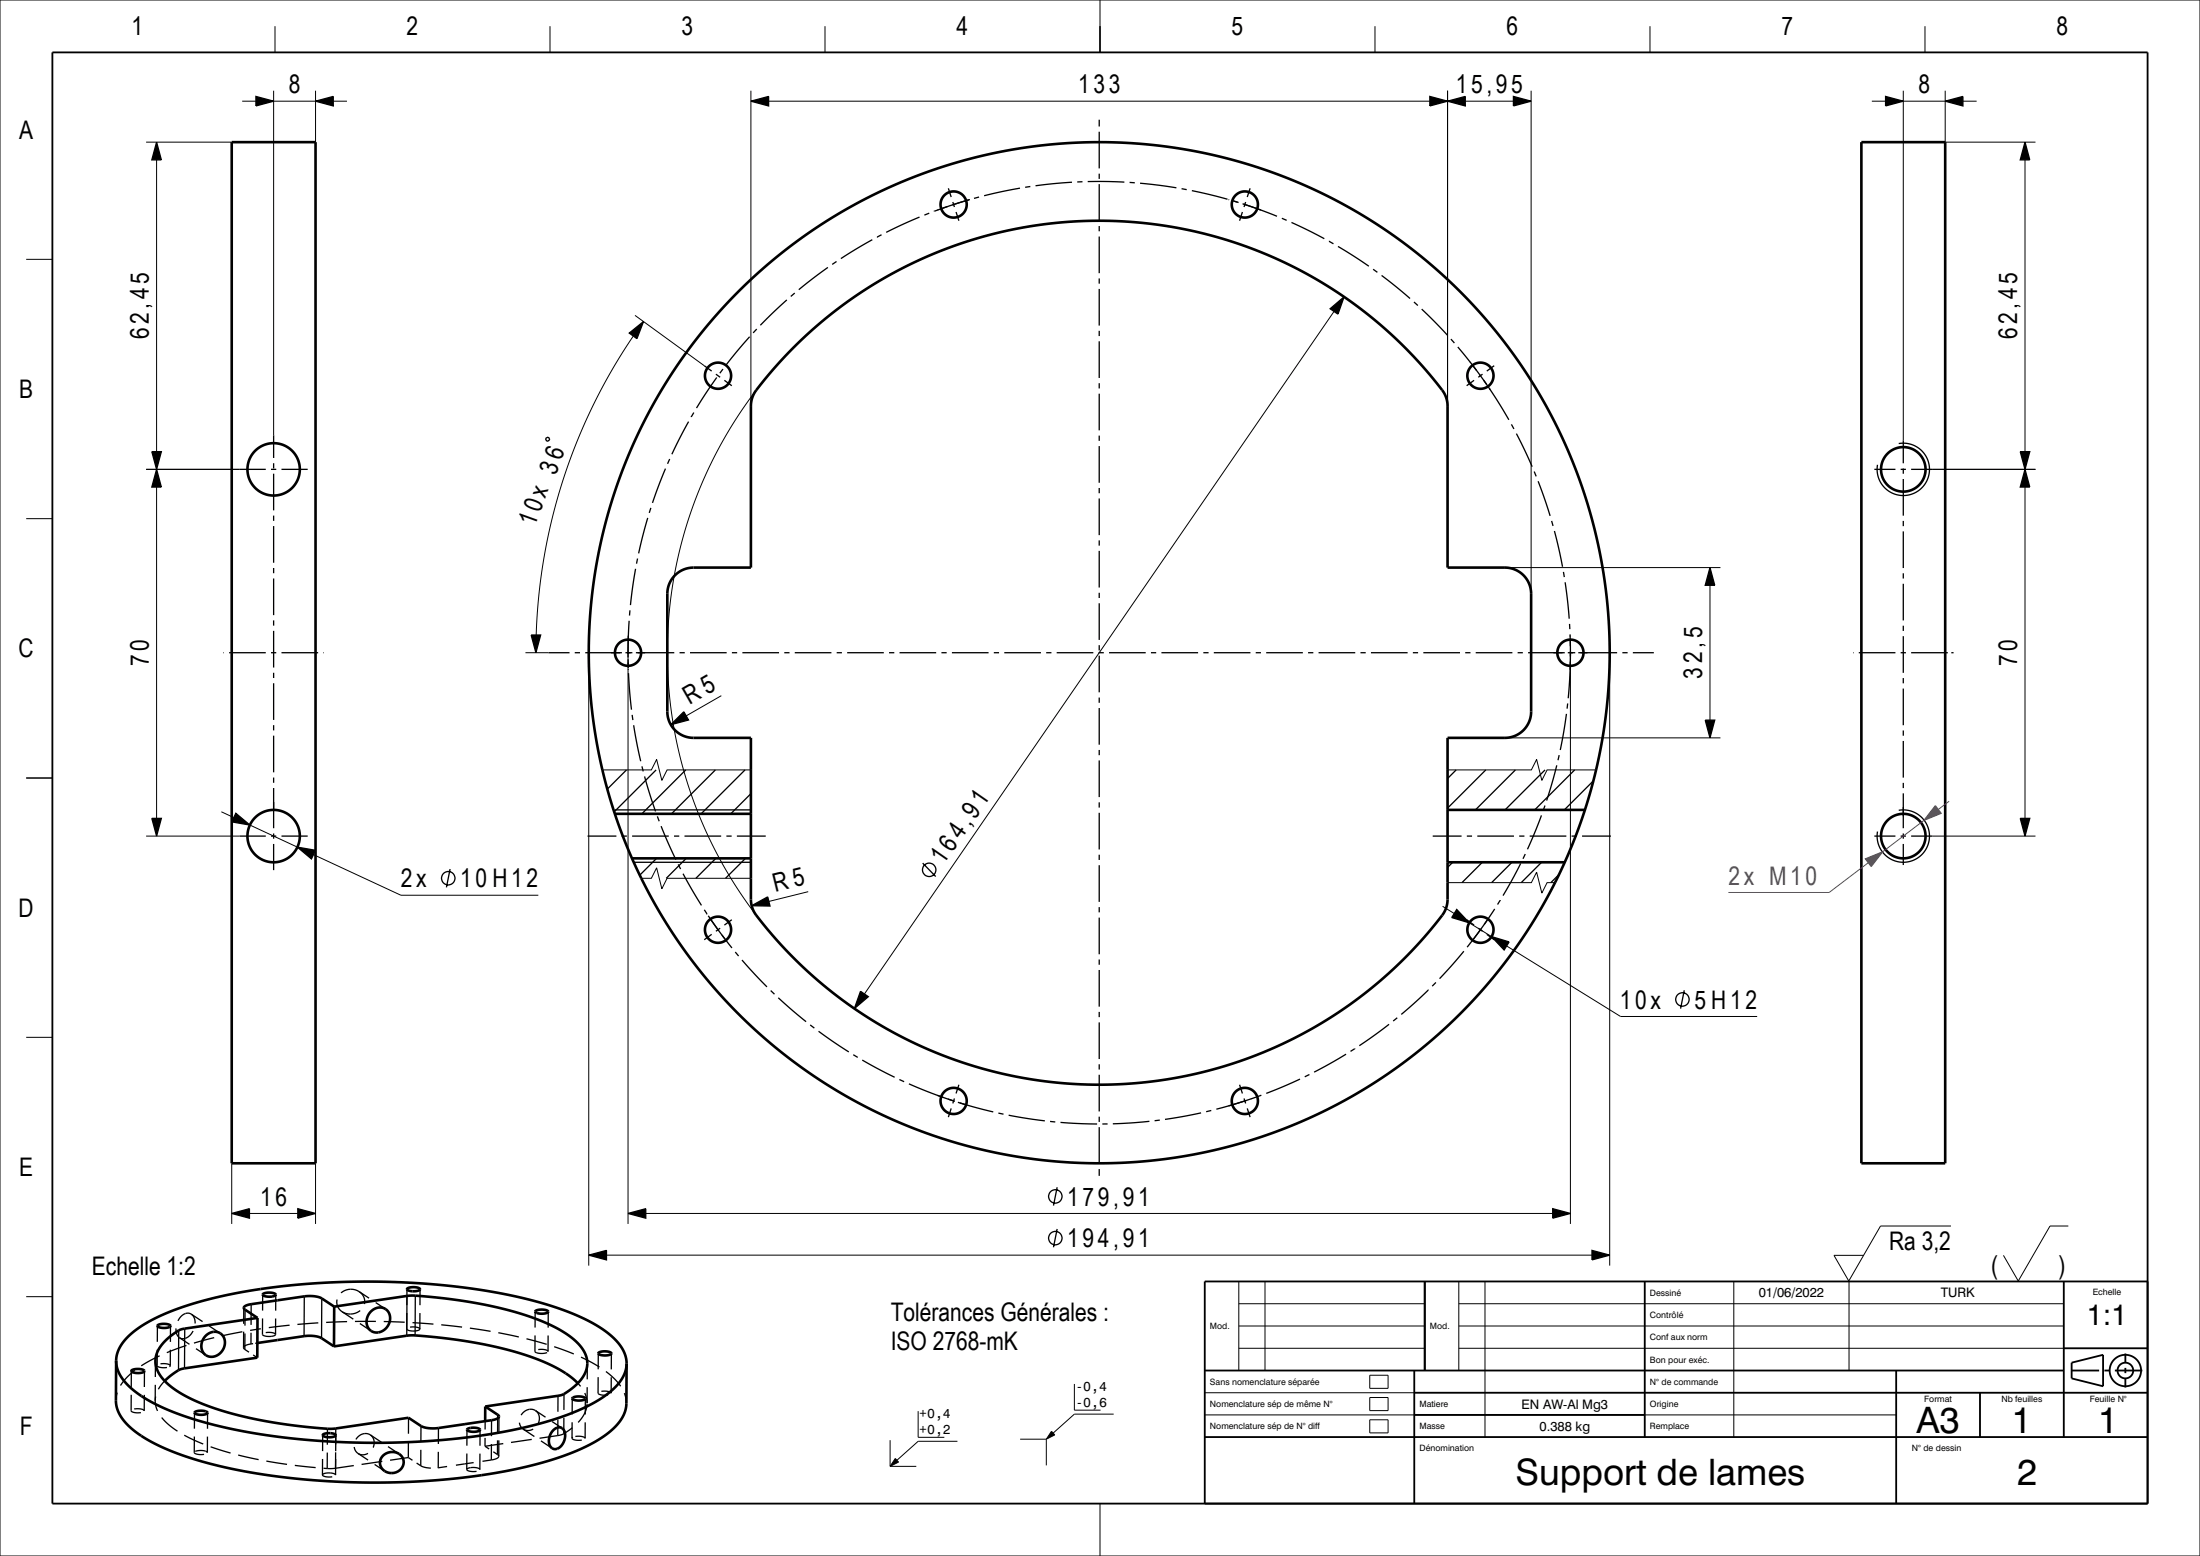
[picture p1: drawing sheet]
<svg xmlns="http://www.w3.org/2000/svg" width="420mm" height="297mm" viewBox="0 0 420 297" stroke-linecap="round" stroke-linejoin="round" font-family="sans-serif">
<g fill="#000">
<path d="M143.4 19.3l3.3-.9v1.8z" fill-rule="evenodd"/>
<path d="M276.4 19.3l3.3-.9v1.8z" fill-rule="evenodd"/>
<path d="M273 18.4l3.4 .9-3.4 .9z" fill-rule="evenodd"/>
<path d="M288.9 18.4l3.4 .9-3.4 .9z" fill-rule="evenodd"/>
<path d="M253.9 58.9l2.7-2.2-1.2 3.3z" fill-rule="evenodd"/>
<path d="M120.1 63.6l2.8-2.2-1.3 3.2z" fill-rule="evenodd"/>
<path d="M326.5 108.3l.9 3.4h-1.9z" fill-rule="evenodd"/>
<path d="M101.4 121.2h1.8l-.9 3.4z" fill-rule="evenodd"/>
<path d="M128.1 138.3l2.4-2.4 .9 1.5z" fill-rule="evenodd"/>
<path d="M325.5 137.5h1.9l-.9 3.3z" fill-rule="evenodd"/>
<path d="M143.5 172.9l3.1-1.7 .4 1.7z" fill-rule="evenodd"/>
<path d="M278.1 173.6l2.4 2.5-3.3-1z" fill-rule="evenodd"/>
<path d="M284.8 178.8l3.3 1-.9 1.5z" fill-rule="evenodd"/>
<path d="M164.3 189.2l1.5 1-2.7 2.3z" fill-rule="evenodd"/>
<path d="M112.4 239.6l3.4-.9v1.8z" fill-rule="evenodd"/>
<path d="M119.9 231.6l3.4-.9v1.8z" fill-rule="evenodd"/>
<path d="M296.4 230.7l3.4 .9-3.4 .9z" fill-rule="evenodd"/>
<path d="M303.9 238.7l3.4 .9-3.4 .9z" fill-rule="evenodd"/>
<path d="M170.9 278.4l.6 .7-1.6 .8z" fill-rule="evenodd"/>
<path d="M200.7 273.2l.7 .7-1.6 .8z" fill-rule="evenodd"/>
</g>
<g fill="none" stroke="#000" stroke-width=".25">
<path d="M143.4 19.3l3.3-.9v1.8zM273 18.4l3.4 .9-3.4 .9zM276.4 19.3l3.3-.9v1.8zM288.9 18.4l3.4 .9-3.4 .9zM180.9 39.4l-1 .4M181.1 35.9l.5 1.7M181.9 38.6l.3 .9M185 38.1l-6.7 2.2M185.2 38.1l-3.4 1M186.9 37.6l-1 .3M194.7 35.9l-6.8 1.5M196.7 35.6l-1 .2"/>
<path d="M204.7 34.8l-7 .7M206.7 34.7h-1M207.7 34.7l7 .1M209.9 22.8v1.3M209.9 25.1v7M209.9 33.1v1M209.9 35.1v7M215.6 34.8l1 .1M217.6 35l7 .8M225.6 36l1 .2M227.5 36.4l6.8 1.6M234.5 38.1h.2"/>
<path d="M235.3 38.3l1 .3M235.5 38.4l1 .3M237.2 38.9l6.6 2.4M237.4 39l3.3 1.1M237.8 38.6l-.3 .9M238.7 35.9l-.6 1.7M150.2 57.2l-5 4.9M151.7 55.9l-.7 .7M158.1 51l-5.6 4.3M159.7 49.9l-.8 .6M166.5 45.8l-6 3.6M168.3 44.8l-.9 .5"/>
<path d="M175.5 41.4l-6.3 3M177.4 40.7l-.9 .4M179.1 40.1h-.1M182.5 40.5l.6 1.6M209.9 43.1v1M209.9 45.1v7M209.9 53.1v1M209.9 55.1v7M237.2 40.5l-.6 1.6M244.7 41.7l.9 .4M246.6 42.5l6.2 3.1M253.7 46l.9 .5"/>
<path d="M253.9 58.9l2.7-2.2-1.2 3.3zM255.4 47l5.9 3.8M262.1 51.4l.9 .6M263.8 52.6l5.4 4.4M269.9 57.6l.8 .7M271.4 59l4.9 5M120.1 63.6l2.8-2.2-1.3 3.2zM132.5 78.7l-.5 .9M134.5 69.8l1.4 1M136.7 71.4l.8 .6M136.8 72.1l-3.8 5.8M138 70.4l-.6 .8"/>
<path d="M138.3 72.6l1.4 1M143.1 64.3l-4.5 5.3M144.5 62.8l-.7 .7M209.9 63.1v1M209.9 65.1v7M209.9 73.1v1M209.9 75.1v7M277 64.7l.7 .8M278.3 66.2l4.3 5.5M280.7 69.1v.1M281.3 69.9l.6 .8M281.4 72.6l-1.4 1"/>
<path d="M282.5 71.5l2 2.9M283 71.4l-.8 .6M283.2 72.5l.6 .9M284.4 74.2l3.7 5.9M285.3 69.8l-1.5 1M45.7 89.6h5M51.7 89.6h1M52.2 83.1v4.3M52.2 88.4v1M52.2 90.4v7M52.2 98.4v1M53.7 89.6h5"/>
<path d="M104.3 83.6l.3-.1h.2l.1 .3-.1 .3-.3 .1-.2-.1-.1-.3zM123.7 98.9l-1.8 6.7M124.3 96.9l-.3 1M127 89.4l-2.4 6.6M127.9 87.6l-.5 .9M131.5 80.5l-3.2 6.2M209.9 83.1v1M209.9 85.1v7M209.9 93.1v1M209.9 95.1v7M288.5 81l.5 .9M289.5 82.8l3 6.3"/>
<path d="M292.9 90l.4 .9M293.6 91.9l2.3 6.6M296.2 99.4l.3 1M357.8 89.6h4.1M362.5 84.7a5 5 0 0 1 5.8 4.6 5 5 0 0 1-5.2 5.3 5 5 0 0 1-4.7-5.9M362.9 89.6h1M363.4 84.1v4.3M363.4 89.4v1M363.4 91.4v7M363.4 99.4v1M364.9 89.6h4M52.2 100.4v7"/>
<path d="M52.2 108.4v1M52.2 110.4v7M52.2 118.4v1M120.1 118.5l-.2 7M120.3 116.5l-.1 1M121.3 108.6l-.9 6.9M121.7 106.6l-.2 1M209.9 103.1v1M209.9 105.1v7M209.9 113.1v1M209.9 115.1v7M296.8 101.4l1.5 6.8"/>
<path d="M298.5 109.2l.1 1M298.8 111.1l.8 7M299.6 119.1l.1 1M326.5 108.3l.9 3.4h-1.9zM363.4 101.4v7M363.4 109.4v1M363.4 111.4v7M363.4 119.4v1M42.6 124.6h.1M43.7 124.6h7M51.7 124.6h1M52.2 120.4v7"/>
<path d="M52.2 128.4v1M52.2 130.4v7M52.2 138.4v1M53.7 124.6h7M61.7 124.6h.1M101.4 121.2h1.8l-.9 3.4zM104.7 124.6h4M109.7 124.6h1M111.7 124.6h7M119.4 124.6h1.3M119.9 125.8v1M119.9 126.5v1"/>
<path d="M120 127.7v.1M120 121.3l-.1 3.5M120 128.5l.6 7M120.7 136.5l.1 .9M121 138.4l1.3 6.9M121.4 124.6h7.3M128.1 138.3l2.4-2.4 .9 1.5zM129.7 124.6h1M131.7 124.6h7M139.7 124.6h1M141.7 124.6h7M149.7 124.6h1"/>
<path d="M151.7 124.6h7M159.7 124.6h1M161.7 124.6h7M169.7 124.6h1M171.7 124.6h7M179.7 124.6h1M181.7 124.6h7M189.7 124.6h1M191.7 124.6h7M199.7 124.6h1M201.7 124.6h7M209.7 124.6h1"/>
<path d="M209.9 123.1v1M209.9 125.1v7M209.9 133.1v1M209.9 135.1v7M211.7 124.6h7M219.7 124.6h1M221.7 124.6h7M229.7 124.6h1M231.7 124.6h7M239.7 124.6h1M241.7 124.6h7M249.7 124.6h1"/>
<path d="M251.7 124.6h7M259.7 124.6h1M261.7 124.6h7M269.7 124.6h1M271.7 124.6h7M279.7 124.6h1M281.7 124.6h7M289.7 124.6h1M291.7 124.6h7M299 136.3l-1.1 6.9M299.3 134.3l-.1 1M299.3 124.6h1.4"/>
<path d="M299.7 121.1l.1 4.2M299.8 121.3v.2M299.8 122.3v1M299.8 126.3l-.4 7M299.8 124.3v3.5M301.3 124.6h7.4M309.7 124.6h1M311.7 124.6h4M325.5 137.5h1.9l-.9 3.3zM353.8 124.6h.1M354.9 124.6h7M362.9 124.6h1"/>
<path d="M363.4 121.4v7M363.4 129.4v1M363.4 131.4v7M363.4 139.4v1M364.9 124.6h7M372.5 124.6h.5M45.7 159.6h5M51.7 159.6h1M52.2 140.4v7M52.2 148.4v1M52.2 150.4v7.7M52.2 159.1v1"/>
<path d="M53.7 159.6h5M112.2 159.6h5.5M117.4 154.6h26M118.7 159.6h1M119.6 147l-3.7 3.6M120.7 159.6h7M122.6 146.3l.2 .9M123.1 148.2l2.1 6.7M125.3 147l-8 8M125.5 155.8l.3 1M126.2 157.7l2.8 6.4M128.7 159.6h1"/>
<path d="M130.7 159.6h7M130.9 147l-8.4 8.3M136.6 147l-8.4 8.3M138.7 159.6h1M140.7 159.6h5.5M142.2 147l-8.3 8.3M143.4 151.5l-3.9 3.8M209.9 143.1v1M209.9 145.1v7M209.9 153.1v1M209.9 155.1v7M273.5 159.6h5.5"/>
<path d="M278 147l-1.6 1.6M280 159.6h1M282 159.6h7M283.7 147l-7.3 7.3M289.3 147l-7.6 7.6M290 159.6h1M292 159.6h7M294.3 155.6l-2.7 6.5M295 153.8l-.4 .9M295 147l-7.7 7.6M297.2 146.1l-1.9 6.7M297.7 144.1l-.3 1"/>
<path d="M300 159.6h1M300.6 147l-7.6 7.6M302 159.6h5.5M304.2 149l-5.6 5.6M357.8 159.6h4.1M362.5 154.7a5 5 0 0 1 5.8 4.6 5 5 0 0 1-5.2 5.3 5 5 0 0 1-4.7-5.9M362.9 159.6h1M363.4 141.4v7M363.4 149.4v1M363.4 151.4v6.7M363.4 159.1v1M364.9 159.6h4"/>
<path d="M52.2 161.1v5M121 164.6h22.4M125.3 163.8l-3.2 3.3M129.5 165l.4 .9M130.4 166.8l3.5 6M131 163.8l-3.8 3.8M134.5 173.7l.5 .8M135.2 174.8l2 2.9M135.6 175.3l4.1 5.6M135.9 178.3l-1.4 1.1M136.7 163.8l-3.8 3.8M137.5 177.2l-.8 .6"/>
<path d="M137.8 178.5l.6 .8M139.7 175.6l-1.4 1M142.3 163.8l-3.8 3.8M143.5 172.9l3.1-1.7 .4 1.7zM176.1 164.7l2.5 2.6M209.9 163.1v1M209.9 165.1v7M209.9 173.1v1M209.9 175.1v7M277.3 164.6l-.9 1M278.1 173.6l2.4 2.5-3.3-1zM280 175.6l1.4 1"/>
<path d="M282.2 177.2l.8 .6M282.8 177.3l-2.1 2.8M283 164.6l-3.9 3.9M283.8 178.3l1.5 1.1M283.9 175.6l-.5 .8M284.8 178.8l3.3 1-.9 1.5zM285.4 173.5l-4.1 5.7M286.4 171.8l-.5 .8M288.6 164.6l-3.8 3.9M290.3 164.8l-3.4 6.1M291.2 163l-.4 .9M294.3 164.6l-3.9 3.9"/>
<path d="M297.6 166.9l-1.5 1.6M363.4 161.1v4M140.4 181.7l.6 .8M141.7 183.2l4.7 5.2M147.1 189.1l.8 .7M148.6 190.5l5.3 4.5M154.7 195.6l.8 .6M156.3 196.8l5.7 4M164.3 189.2l1.5 1-2.7 2.3zM209.9 183.1v1M209.9 185.1v7M209.9 193.1v1"/>
<path d="M209.9 195.1v7M265.2 195.5l-5.7 4.1M266.7 194.3l-.7 .6M272.7 188.9l-5.2 4.7M274.1 187.5l-.7 .7M279.5 181.6l-4.7 5.2M280.7 180l-.6 .8M321.5 189l-.7 3.5M162.9 201.3l.9 .5M164.6 202.3l6.2 3.3M171.7 206.1l.9 .4M173.5 206.9l6.5 2.6"/>
<path d="M179 209.1l3.3 1.1M181 209.8l.9 .3M181.6 211.6l-.5 1.6M182.2 209.7l-.3 .9M182.9 210.4l6.7 1.8M183.1 207l-.6 1.7M183.2 210.5l1 .3M190.6 212.5l1 .2M192.6 212.9l6.9 1M200.5 214.1l1 .1M202.5 214.2l7 .3M209.9 203.1v1"/>
<path d="M209.9 205.1v7M209.9 213.1v1M209.9 215.1v7M211.5 214.5h-1M219.4 214l-7 .5M221.4 213.8l-1 .1M229.3 212.4l-6.9 1.3M231.2 212l-.9 .2M236.6 207l.6 1.7M237.5 209.7l.3 .9M237.9 210.1l-3.4 1M238.1 211.6l.6 1.6"/>
<path d="M238.9 209.7l-6.7 2M239.8 209.4l-1 .3M240.8 209l-.9 .4M248.2 206l-6.5 2.7M250 205.1l-.9 .4M257 201.2l-6.1 3.4M258.7 200.1l-.9 .6M112.4 239.6l3.4-.9v1.8zM119.9 231.6l3.4-.9v1.8zM201.8 226.6l-.7 3.5M201.8 234.6l-.7 3.5M209.9 223.1v1.3"/>
<path d="M296.4 230.7l3.4 .9-3.4 .9zM303.9 238.7l3.4 .9-3.4 .9zM29.7 259.8v3M30 257.6v3.1M30 253.1v3M30.5 258.8l-3.5 1.9M32.5 257.6v3.1M32.5 253.1v3M33.6 253.6a1.95 1.95 0 0 0 .7 1.7M34.1 253.9v7.6M34.3 255.3l1.9 1.3M35.3 253.6l-.1 7.6"/>
<path d="M35.6 256.8l-3.8 1.4M36.5 250.8a1.8 1.8 0 0 0-2.5 1.2v.1M36.5 250.8l.6 .8 .1 1M36.5 250.8l2.2 1.5M36.9 254.1a2.06 2.06 0 0 1-2.6 1.2M37.4 257.4l1.9 1.3M39.9 253.1l2.2 1.4M40.9 255.3l-3.9 1.1M46.3 254.2l-3.9 .8M46.5 257.2l.2 .4M46.5 254.2v3M46.5 249.6v3.1"/>
<path d="M46.7 257.6l.8 .5M46.8 254.5l-.1 3.1M46.8 250v3M47.9 256.5l-.9 .3-.5 .4M47.9 254.4v2.1M48 248.9l-.1 4M48.3 256.5h-.4M48.3 258.6l.8 .5M49.1 256.3l-.4 .1M49.8 253.6l-2 .3M50.1 254.7a2.18 2.18 0 0 0 2.5 0M50.1 254.7h.1"/>
<path d="M50.1 251.7v3M50.1 247.1v3.1M50.7 254.4l.4-.1a1.76 1.76 0 0 1 1.5 .4M52.6 251.7v3M52.6 247.1v3.1M55.3 252.9l-4 .5M58.1 247.4l-.1 7.6M60.8 252.5l-4 .3M61.4 247.8v7.6M64.4 248a2.17 2.17 0 0 0 .9 2.4M65.3 250.4l2.2 1.4M66.3 252.3l-4 .1"/>
<path d="M68.6 246.5a2.87 2.87 0 0 0-3.5 .3M68.6 246.5a2.17 2.17 0 0 1 1 2.4M68.6 246.5l1.9 1.3M68.7 252.6l2.2 1.4M68.8 250.1a2.98 2.98 0 0 1-3.5 .3M71.7 248.6l1.9 1.3M71.8 252.2h-4M73.3 252.2l4 .2M77.7 253.6a2.12 2.12 0 0 0 2.4 .2l.1-.1M77.7 246.1v8.8M78.3 253.3h.3a1.74 1.74 0 0 1 1.6 .4M78.8 252.5l3.9 .2"/>
<path d="M79.3 247.3l-.1 7.6M80.2 250.6v3.1M80.2 246.1v3M84.2 252.9l4 .4M89.7 253.5l4 .6M95.1 254.4l3.9 .8M100.5 255.5l3.9 1.1M102.1 257.9a2.39 2.39 0 0 0 2.3 .3M102.1 257.9h.1M102.1 254.9v3M102.2 250.4v3M102.8 257.6h.3a1.75 1.75 0 0 1 1.5 .4"/>
<path d="M104.6 258h.1M104.6 254.9v3.1M104.7 250.4v3M105.8 257l3.7 1.4M110.9 259l3.5 1.9M114.2 258.3v3.1M116.7 258.3v3.1M22.4 265.8l-.3 1.5M25 269.3a1.92 1.92 0 0 0 1.9 .3M25 269.3h.1M25.1 266.2l-.1 3.1M25.1 261.7v3"/>
<path d="M25.6 268.9h.5a1.61 1.61 0 0 1 1.4 .4M25.7 261.6l-1.6 1.4-1.1 1.5M27.5 269.3h.1M27.6 266.2l-.1 3.1M27.6 261.7v3M29.6 267.4l.1 .9 .4 1M29.6 264.3v3.1M29.7 266.6l-.1 .8M30 260.7a1.91 1.91 0 0 0 1.9 .3M30 260.6v.1M30.6 260.3h.4a1.72 1.72 0 0 1 1.5 .4M30.9 270.6l1.2 1.3 1.8 1.3"/>
<path d="M31.4 263.6l-1.2 1.6M32.4 260.9h-.1M32.5 260.7l-.1 .2M35.2 273.9l3.6 1.7M37.1 277.2a1.9 1.9 0 0 0 1.9 .4M37.1 277.2h.1M37.1 274.2v3M37.1 269.7v3M37.3 277l.8-.1a1.67 1.67 0 0 1 1.5 .4M39.6 277.3h.1M39.6 274.2v3.1M39.6 269.7v3"/>
<path d="M40.2 276.2l3.8 1.2M45.5 277.7l3.9 .9M50.8 278.9l4 .6M56.3 279.7l4 .4M61.6 278.5v3M61.6 273.9v3.1M62.5 277.3v3M62.5 272.7v3.1M64.1 277.2v4.3M64.1 272.7v4.3M67.5 279.7l-3.6 .6h-1.4M67.6 276.2a1.67 1.67 0 0 0 .8 1.2"/>
<path d="M68.4 277.4l1.9 1.3M70.3 277.4a1.8 1.8 0 0 1-1.9 0M70.7 273.9a1.91 1.91 0 0 1 .5 2.4M70.7 273.9a1.99 1.99 0 0 0-2.7 .9M70.7 273.9l2.1 1.4M71.5 279.5l1.9 1.3M73 278.9l-4 .6M74.1 276.1l2.1 1.4M78 278.2l.7 .5M78 278.2l-3.5 .5M78 275.2v3M78 270.6v3.1"/>
<path d="M79.5 279.3l.8 .5M80.3 279.8l.8 .3 1.2 .1M80.3 276.7v3.1M80.4 272.2v3M83.7 277.1v3.1M83.7 272.6v3M85.4 279.9l-1.7 .3M89.1 277.4v3.1M89.2 272.9l-.1 3M90.4 279.2l-3.4 .5M91.6 277.5v3M91.6 272.9v3.1"/>
<path d="M92.6 276.1l.8 .5M92.6 274.5v1.6M92.6 271.3v1.6M93.8 278.7l-1.7 .2M93.8 275.6v3.1M93.8 271.1v3M94.2 277.1l.8 .5M95 277.6l.2 .4M95 274.9v2.7M95 270v3.4M95.2 278l-.3 .4-1.1 .3M95.2 274.9v3.1"/>
<path d="M95.3 270.4l-.1 3M96.1 275.5l-3.5 .6M99.2 271.6a1.68 1.68 0 0 0 .7 1.2M99.9 272.8l2.1 1.4M101.5 274.7l-3.9 .6M101.8 272.8a1.8 1.8 0 0 1-1.9 0M102.2 269.2a1.91 1.91 0 0 1 .6 2.5M102.2 269.2a1.99 1.99 0 0 0-2.7 .9M102.2 269.2l1.9 1.3M103.3 275l2.1 1.4M105.4 271.3l1.9 1.3M106.5 274l-3.5 .5"/>
<path d="M106.5 271v3M106.5 266.4v3.1M107.6 273.7l-1.1 .3M107.7 270.6l-.1 3.1M107.7 266.1v3M109.2 274.5a1.91 1.91 0 0 0 1.9 .4M109.2 271.5v3M109.2 266.9v3.1M109.3 272.5l-1.7 1.2M109.4 274.3l-.2 .2M109.8 274.2l.4-.1a1.76 1.76 0 0 1 1.5 .4M110.3 264l.5 .6"/>
<path d="M111.6 265.9l.4 .9 .1 1M111.7 274.5v.1M111.7 271.5v3M111.7 266.9v3.1M112.1 268l-.5 1.7-1.2 1.8M112.1 267.8h.1M112.1 264.8v3M112.1 260.2v3.1M114.2 265.9a2.12 2.12 0 0 0 1.9 .4M114.2 265.9h.1M114.2 262.9v3M114.8 265.6l.4-.1a1.75 1.75 0 0 1 1.5 .4"/>
<path d="M115.7 261.8l1.6 1.4 1.2 1.4M116.7 265.9h.1M116.7 262.9v3M119.2 265.9l.3 1 .1 1M61.6 281.5a1.91 1.91 0 0 0 1.8 .4M61.6 281.5a2.18 2.18 0 0 1 2.5 0M61.8 280.3h.7M64.1 281.5v.1M83.7 280.2h-.1M89.1 280.5a1.91 1.91 0 0 0 1.9 .3M89.1 280.5a2.15 2.15 0 0 1 2.5 0M91.6 280.5h.1"/>
<circle cx="177.4" cy="166" r="1.28"/>
<circle cx="321.2" cy="190.8" r="1.28"/>
<circle cx="201.5" cy="236.3" r="1.28"/>
<circle cx="201.5" cy="228.4" r="1.28"/>
</g>
<g fill="none" stroke="#000" stroke-width=".19">
<path d="M0 0h420v297h-420zM52.2 17.3v65.8M52.5 5v5M60.2 17.3v9.8M105 5v5M143.4 17.3v60.2M146.7 19.3h126.3M157.5 5v5M210 0v10M262.5 5v5M276.4 17.3v60.2M279.7 19.3h9.2"/>
<path d="M292.3 17.3v96M315 5v5M363.4 17.3v66.8M367.5 5v5M371.4 17.3v9.8h17.2M27.9 27.1h16.3M5 49.5h5M209.9 42.1l-7 .3-6.2 .8-5.9 1.2-7 2-6.1 2.2-5.9 2.8-5.6 3.2-5.6 3.8-5.2 4.3-4.9 4.6-4.5 5.1-3.7 5-3.8 5.9-3 5.7-2.5 5.8-2.1 6.1-1.8 6.8-1 6.1-.6 6.8-.1 6.7 .5 6 1 6.9 1.5 6.4 2 6.4 2.4 5.8 3.2 6.2 3.2 5.3 4.2 5.7 4.2 4.9 4.6 4.6 5.2 4.3 5.4 3.8M254.7 59.4l-89.7 130.3M120.9 64.1l-3.9 6.2-3.7 7-3.2 7.1-2.6 7.3-2.2 7.7-1.5 7.1-.9 6.9-.5 7.8M121.2 60.2l13.3 9.6M5 99h5"/>
<path d="M27.9 89.6h17.8M368.9 89.6h19.7M287.3 108.3h41.2M326.5 111.7v25.8M100.3 124.6h4.4M112.4 124.6v117M119.9 124.6v109M137.7 132.8l-6.7 3.8M299.8 124.6v109M307.3 124.6v117M5 148.5h5M27.9 159.6h17.8"/>
<path d="M115 147h9.4l1-2 1 4 1-2h16M276.4 147h16l1-2 1 4 1-2h9.3M287.3 140.8h41.2M368.9 159.6h19.7M122.4 167.6h2l1-2 1 4 1-2h16M154.3 170.2l-7.5 1.9M275.4 173l2.2 1.4M276.4 168.5h16l1-2 1 4 1-2h1.5M280.5 176.1l4.3 2.7M5 198h5M287.6 180.6l21.8 13.4h26.1M44.2 222v11.6"/>
<path d="M60.2 222v11.6M115.8 239.6h188.1M123.3 231.6h173.1M372.5 234h-13.5l-6 10.5-2.9-4.9h5.7M394.9 234h-3.5l-6.1 10.5-2.8-4.9M5 247.5h5M236.5 244.6v17M236.5 257.4h35.5M236.5 253.1h35.5M236.5 248.8h35.5M241.5 244.6v17M278.5 244.6v17"/>
<path d="M278.5 257.4h115.5M278.5 253.1h115.5M278.5 248.8h115.5M283.5 244.6v29.7M331 244.6v29.7M353 244.6v17M169.9 274.9v5M169.9 279.9h5M170.9 278.4l.6 .7-1.6 .8zM175.3 269.3v5h5M182.8 275.1h-7.5l-4.1 3.6M194.8 274.7h5"/>
<path d="M199.8 274.7v5M200.7 273.2l.7 .7-1.6 .8zM205.1 264.2v5h5M212.6 269.9h-7.5l-4 3.6M230 270.1h132M230 265.8h40M261.5 262.5h3.5v2.5h-3.5zM261.5 266.7h3.5v2.6h-3.5zM261.5 271h3.5v2.5h-3.5zM210 287v10"/>
</g>
<g fill="none" stroke="#000" stroke-width=".5">
<path d="M44.2 27.1h16v194.9h-16zM355.4 27.1h16v194.9h-16zM151.5 66.4l3.4-3.3 3.3-2.8 3.6-2.7 3-2.1 3.9-2.4 3.5-1.9 3.8-1.8 4.4-1.8 4-1.4 4.1-1.3 4.1-.9 4-.8 4.9-.6 4.2-.4 4.3-.1 4.2 .1 4 .4 4.5 .5 4.4 .9 4.4 1 3.8 1.2 4.3 1.5 4.3 1.8 3.9 1.9 3.9 2.1 3.4 2.2 3.3 2.2 3.4 2.6 3.7 3.3 3.1 2.9 2.9 3.1 2.6 3.1a7 7 0 0 1 2.3 4.6v30.8h10.9a5 5 0 0 1 5 5v22.6a5 5 0 0 1-5 4.9h-10.9v30.9a6.5 6.5 0 0 1-2.2 4.4l-3 3.6-3.3 3.5-2.7 2.6-4.1 3.3-3.3 2.6-4 2.7-3.9 2.2-4.4 2.3-4.1 1.9-4.7 1.7-4 1.3-4.6 1.2-4 .8-4.4 .7-4.7 .4-4.5 .1-4.8-.1-4.7-.3-4.5-.6-4.6-.9-4.4-1.1-3.8-1.2-4.5-1.7-4.6-2-4-2-4.3-2.5-3.8-2.5-3.6-2.7-3.4-2.8-3.5-3.3-3.5-3.6-2.9-3.4a7 7 0 0 1-2.2-4.6v-30.9h-11a5 5 0 0 1-5-5v-22.6a5 5 0 0 1 5-4.9h11v-30.8a6.5 6.5 0 0 1 2.1-4.4l3.1-3.7zM117.4 155.3h26M276.4 154.6h26.2M120.7 163.8h22.7M276.4 164.6h22.3M22.2 259.7l.2-1.3 .7-1.6 1.1-1.4 1.5-1.4 2-1.3 2.5-1.4 3-1.2 3-1.1 7.1-1.8 8.5-1.4 8.8-.9 10.2-.3 9.9 .4 8.8 .9 8.4 1.4 4.2 1 3.7 1.1 3 1.1 2.9 1.3 2.5 1.4 1.9 1.3 1.6 1.5 1.1 1.4 .6 1.5 .2 1.4M22.2 259.7l.2 1.5 .7 1.6 1.3 1.5 1.5 1.4 2.1 1.4 2.5 1.3 2.8 1.2 3.2 1.1 7.3 2 8.6 1.5 8.6 .8 9.7 .4 8.7-.2 9.6-.8 8.5-1.4 7.6-1.8 3.2-1.1 3-1.3 2.4-1.2 2.2-1.5 1.5-1.3 1.2-1.4 .7-1.5 .3-1.6M22.2 259.7l-.1 7.9 .2 1.1 .4 1.1 1.1 1.6 1.7 1.6 2.1 1.5 2.8 1.5 3.7 1.5 4.2 1.4 4.5 1.1 5.1 1.1 5.4 .8 5.7 .6 5.7 .3 6.2 .2 6.2-.1 6.2-.4 5-.4 5.2-.8 5.2-.9 4.7-1.2 4.2-1.3 3.5-1.4 2.7-1.4 2.3-1.6 1.7-1.6 1.1-1.6 .5-1 .2-1v-8M30.1 252.9l.9-.2a1.36 1.36 0 0 1 1.5 .4 2.26 2.26 0 0 1-2.5 0zM39.3 255a2.11 2.11 0 0 1 2.9-.4 2.11 2.11 0 0 1 .4 2.9 2.19 2.19 0 0 1-1.9 1.5 2.19 2.19 0 0 1-2.1-1.3 2.7 2.7 0 0 1 .7-2.7z"/>
<path d="M49.1 256.3l8.9-1.3a5.9 5.9 0 0 1 3.4 .4l2.4 1.6M49.2 251.6l-13.9 2a7.8 7.8 0 0 0-3.3 1.9l-1.5 1.7-.7 1.7v1.8l.7 1.8 1.6 1.7 2.2 1.6 3 1.6 3.3 1.3 4.3 1.3 4.7 1.1 5.2 .8 5.4 .6 2.6 .2h1.2l14-2.1 2.4 1.6a5.8 5.8 0 0 0 3.3 .4l10.1-1.5 1.1-.3a.38 .38 0 0 0 .4-.4 .38 .38 0 0 0-.3-.4l-2.4-1.5M49.2 251.6l-.1 7.5-13.9 2.1a8.2 8.2 0 0 0-3.4 2.1l-.4 .3M50.2 247l.9-.3a1.31 1.31 0 0 1 1.5 .5 2.28 2.28 0 0 1-2.5-.1zM63.8 257l14.5-2.1 4.6 .3 5.6 .7 7.1 1.4 3.6 1 3.1 1 2.6 1.1 2.4 1.3 1.6 1.1 1.4 1.2M63.8 249.4l-2.4-1.6a5.8 5.8 0 0 0-3.3-.4l-10.1 1.5-1.1 .3a.38 .38 0 0 0-.4 .4 .38 .38 0 0 0 .3 .4l2.4 1.6M63.8 249.4l14-2.1h1.2l6.6 .6 5.7 .9 5.6 1.2 4.7 1.5 3.6 1.5 2.9 1.6 2.2 1.8 1.3 1.8 .4 .9 .1 1v.8l-.3 1-1.2 1.8-2 1.7a4.4 4.4 0 0 1-2.1 1l-13.9 2.1M63.8 249.4v7.6M70.9 250.3a2.09 2.09 0 0 1 2.8-.4 2.09 2.09 0 0 1 .5 2.8 2.24 2.24 0 0 1-1.8 1.6 2.24 2.24 0 0 1-2.2-1 2.66 2.66 0 0 1 .7-3zM77.8 245.9l.9-.2a1.26 1.26 0 0 1 1.5 .4 2.31 2.31 0 0 1-2.5 0zM102.2 250.2l.9-.2a1.22 1.22 0 0 1 1.5 .4 2.32 2.32 0 0 1-2.4 0zM114.3 258.2l.9-.3a1.47 1.47 0 0 1 1.5 .4 2.19 2.19 0 0 1-2.5 0z"/>
<path d="M25.2 261.5l.9-.2a1.17 1.17 0 0 1 1.5 .5 2.25 2.25 0 0 1-2.5-.1zM37.2 269.5l.9-.2a1.21 1.21 0 0 1 1.5 .4 2.3 2.3 0 0 1-2.5 0zM61.7 273.8l.9-.2a1.27 1.27 0 0 1 1.5 .4 2.31 2.31 0 0 1-2.5-.1zM73.2 277.8a2.22 2.22 0 0 1 2.5-.5 2.22 2.22 0 0 1 1.3 2.2 2.28 2.28 0 0 1-2.4 1.7 2.28 2.28 0 0 1-2.1-2.2l.3-.7zM89.2 272.8l.9-.3a1.28 1.28 0 0 1 1.5 .5 2.3 2.3 0 0 1-2.4-.1zM92.6 268.5v2.8M105.7 272.9a1.27 1.27 0 0 1 1.6-.3 1.27 1.27 0 0 1 .6 1.5 2.33 2.33 0 0 1-2.1 2.5 1.83 1.83 0 0 1-.8-2.7zM109.3 266.8l.9-.2a1.27 1.27 0 0 1 1.5 .4 2.3 2.3 0 0 1-2.5-.1z"/>
<circle cx="182.1" cy="39" r="2.5"/>
<circle cx="237.7" cy="39" r="2.5"/>
<circle cx="137.1" cy="71.7" r="2.5"/>
<circle cx="282.6" cy="71.7" r="2.5"/>
<circle cx="52.2" cy="89.6" r="5"/>
<circle cx="363.4" cy="89.6" r="4.2"/>
<circle cx="119.9" cy="124.6" r="2.5"/>
<circle cx="209.9" cy="124.6" r="97.5"/>
<circle cx="299.8" cy="124.6" r="2.5"/>
<circle cx="52.2" cy="159.6" r="5"/>
<circle cx="363.4" cy="159.6" r="4.3"/>
<circle cx="137.1" cy="177.5" r="2.5"/>
<circle cx="282.6" cy="177.5" r="2.5"/>
<circle cx="182.1" cy="210.1" r="2.5"/>
<circle cx="237.7" cy="210.1" r="2.5"/>
</g>
<g fill="none" stroke="#000" stroke-width=".35">
<path d="M10 10h400v277h-400zM272 244.6v17M314 244.6v29.7M394 244.6v29.7M394 257.4h16M405.8 258.3v1.8M410 244.6h-180v42.4M230 274.3h180M230 261.6h164M270 261.6v25.4M270 270.1h44M270 265.8h140"/>
<path d="M362 261.6v25.4M378 265.8v8.5M395.5 261.6h5.2M395.5 260.1l6-1.5v6l-6-1.5zM401.8 261.6h.9M403.8 261.6h5.2M405.8 261.1v1M405.8 263.1v1.7"/>
<circle cx="405.8" cy="261.6" r="1.5"/>
<circle cx="405.8" cy="261.6" r="3"/>
</g>
<g fill="#800080">
<path d="M369.5 153.8l1.1 1.4-3.3 1.4z" fill-rule="evenodd"/>
<path d="M356.1 163.9l3.3-1.3-2.2 2.8z" fill-rule="evenodd"/>
</g>
<path d="M367.3 156.6l-7.9 6M372.1 152.9l-2.1 1.6M356.7 164.7l-7.5 5.7h-19.2" fill="none" stroke="#800080" stroke-width=".19"/>
<path d="M369.5 153.8l1.1 1.4-3.3 1.4zM356.1 163.9l3.3-1.3-2.2 2.8z" fill="none" stroke="#800080" stroke-width=".25"/>
<g fill="#000">
<path d="M60.2 19.3l3.4-.9v1.8z" fill-rule="evenodd"/>
<path d="M371.4 19.3l3.3-.9v1.8z" fill-rule="evenodd"/>
<path d="M29.9 27.1l.9 3.4h-1.8z" fill-rule="evenodd"/>
<path d="M48.9 18.4l3.3 .9-3.3 .9z" fill-rule="evenodd"/>
<path d="M360 18.4l3.4 .9-3.4 .9z" fill-rule="evenodd"/>
<path d="M386.6 27.1l.9 3.4h-1.8z" fill-rule="evenodd"/>
<path d="M29 86.2h1.8l-.9 3.4z" fill-rule="evenodd"/>
<path d="M29.9 89.6l.9 3.4h-1.8z" fill-rule="evenodd"/>
<path d="M385.7 86.2h1.8l-.9 3.4z" fill-rule="evenodd"/>
<path d="M386.6 89.6l.9 3.4h-1.8z" fill-rule="evenodd"/>
<path d="M29 156.2h1.8l-.9 3.4z" fill-rule="evenodd"/>
<path d="M45 155.2l2.7 2.3-3.4-.6z" fill-rule="evenodd"/>
<path d="M385.7 156.2h1.8l-.9 3.4z" fill-rule="evenodd"/>
<path d="M56.8 161.7l3.4 .6-.7 1.6z" fill-rule="evenodd"/>
<path d="M44.2 231.6l3.4-.9v1.8z" fill-rule="evenodd"/>
<path d="M56.9 230.7l3.3 .9-3.3 .9z" fill-rule="evenodd"/>
</g>
<g fill="none" stroke="#000" stroke-width=".19">
<path d="M46.2 19.3h2.7M52.2 19.3h8M63.6 19.3h2.6M357.4 19.3h2.6M363.4 19.3h8M374.7 19.3h2.7M29.9 30.5v55.7M386.6 30.5v55.7M29.9 93v63.2M386.6 93v63.2M42.3 155l2.3 1.1M47.7 157.5l9.1 4.2"/>
<path d="M59.8 163.1l16.7 7.8h26.3M47.6 231.6h9.3"/>
</g>
<g fill="none" stroke="#000" stroke-width=".25">
<path d="M48.9 18.4l3.3 .9-3.3 .9zM60.2 19.3l3.4-.9v1.8zM360 18.4l3.4 .9-3.4 .9zM371.4 19.3l3.3-.9v1.8zM29.9 27.1l.9 3.4h-1.8zM386.6 27.1l.9 3.4h-1.8zM29 86.2h1.8l-.9 3.4zM29.9 89.6l.9 3.4h-1.8zM385.7 86.2h1.8l-.9 3.4zM386.6 89.6l.9 3.4h-1.8zM29 156.2h1.8l-.9 3.4zM45 155.2l2.7 2.3-3.4-.6z"/>
<path d="M385.7 156.2h1.8l-.9 3.4zM56.8 161.7l3.4 .6-.7 1.6zM85.9 165.9l-.7 3.5M44.2 231.6l3.4-.9v1.8zM56.9 230.7l3.3 .9-3.3 .9z"/>
<circle cx="85.6" cy="167.6" r="1.28"/>
</g>
<g font-size="7">
<text x="365.9" y="273.5">A3</text>
<text x="384.1" y="273.5">1</text>
<text x="400.6" y="273.5">1</text>
<text x="289.3" y="283.5">Support de lames</text>
<text x="385.1" y="283.5">2</text>
</g>
<text font-size="5.6" x="398.4" y="253">1:1</text>
<g font-size="4.9">
<text x="25.1" y="6.7">1</text>
<text x="77.6" y="6.7">2</text>
<text x="130.1" y="6.7">3</text>
<text x="182.6" y="6.7">4</text>
<text x="235.1" y="6.7">5</text>
<text x="287.6" y="6.7">6</text>
<text x="340.1" y="6.7">7</text>
<text x="392.6" y="6.7">8</text>
<text x="55.1" y="17.8">8</text>
<text x="205.8" y="17.8">133</text>
<text x="277.9" y="17.8">15,95</text>
<text x="366.2" y="17.8">8</text>
<text x="3.7" y="26.5">A</text>
<text x="28.4" y="64.8" transform="rotate(-90 28.4 64.8)">62,45</text>
<text x="385.1" y="64.8" transform="rotate(-90 385.1 64.8)">62,45</text>
<text x="3.7" y="76">B</text>
<text x="102.1" y="100.7" transform="rotate(-70 102.1 100.7)">10x 36</text>
<text x="3.6" y="125.5">C</text>
<text x="28.4" y="127.2" transform="rotate(-90 28.4 127.2)">70</text>
<text x="325" y="129.5" transform="rotate(-90 325 129.5)">32,5</text>
<text x="385.1" y="127.2" transform="rotate(-90 385.1 127.2)">70</text>
<text x="131.7" y="134.5" transform="rotate(-30 131.7 134.5)">R 5</text>
<text x="180.1" y="165.1" transform="rotate(-55 180.1 165.1)">164,91</text>
<text x="76.5" y="169.4">2x</text>
<text x="87.9" y="169.4">10 H12</text>
<text x="148" y="170.2" transform="rotate(-14 148 170.2)">R 5</text>
<text x="3.6" y="175">D</text>
<text x="309.2" y="192.5">10x</text>
<text x="323.5" y="192.5">5 H12</text>
<text x="3.7" y="224.5">E</text>
<text x="49.7" y="230.1">16</text>
<text x="203.8" y="230.1">179,91</text>
<text x="203.8" y="238.1">194,91</text>
<text x="360.7" y="238.6">Ra 3,2</text>
<text x="17.5" y="243.4">Echelle 1:2</text>
<text x="380.1" y="243.1">(</text>
<text x="393" y="243.1">)</text>
<text x="170.1" y="252.2">Tolérances Générales :</text>
<text x="170.1" y="257.7">ISO 2768-mK</text>
<text x="3.8" y="274">F</text>
</g>
<text font-size="4.9" fill="#800080" x="330" y="168.9">2x M10</text>
<g font-size="2.5">
<text x="335.7" y="247.6">01/06/2022</text>
<text x="370.5" y="247.6">TURK</text>
<text x="205.3" y="265.5">-0,4</text>
<text x="205.3" y="268.5">-0,6</text>
<text x="290.5" y="268.9">EN AW-Al Mg3</text>
<text x="175.5" y="270.6">+0,4</text>
<text x="175.5" y="273.7">+0,2</text>
<text x="293.9" y="273.1">0.388 kg</text>
</g>
<g font-size="1.7">
<text x="315" y="251.6">Contrôlé</text>
<text x="315" y="247.3">Dessiné</text>
<text x="399.5" y="247.2">Echelle</text>
<text x="231" y="253.7">Mod.</text>
<text x="273" y="253.7">Mod.</text>
<text x="315" y="255.8">Conf aux norm</text>
<text x="315" y="260.1">Bon pour exéc.</text>
<text x="231" y="264.3">Sans nomenclature séparée</text>
<text x="231" y="268.6">Nomenclature sép de même N°</text>
<text x="271" y="268.6">Matiere</text>
<text x="315" y="268.6">Origine</text>
<text x="315" y="264.3">N° de commande</text>
<text x="367.3" y="267.6">Format</text>
<text x="382.1" y="267.6">Nb feuilles</text>
<text x="399" y="267.6">Feuille N°</text>
<text x="231" y="272.8">Nomenclature sép de N° diff</text>
<text x="271" y="272.8">Masse</text>
<text x="315" y="272.8">Remplace</text>
<text x="271" y="276.9">Dénomination</text>
<text x="365" y="276.9">N° de dessin</text>
</g>
</svg>
